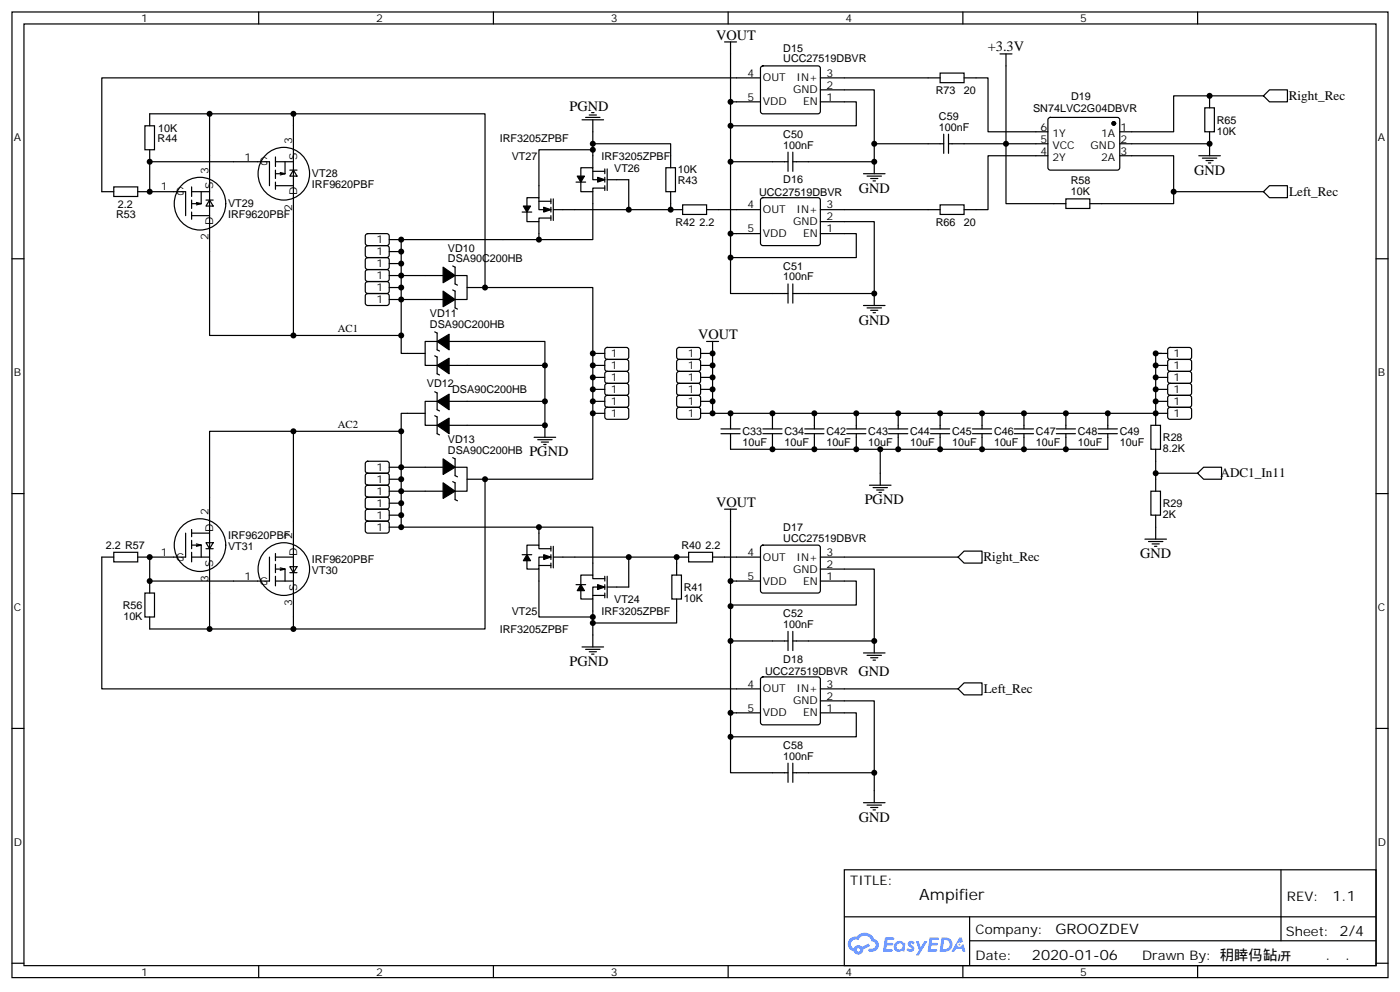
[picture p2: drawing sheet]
<svg xmlns="http://www.w3.org/2000/svg" width="412mm" height="292mm" viewBox="0 0 412 292" stroke-linecap="round" stroke-linejoin="round" font-family="sans-serif">
<g fill="none" stroke="#000" stroke-width=".35">
<path d="M3.5 3.5h405.4v284.4h-405.4zM7.1 7.1h398.2v277.2h-398.2zM76.2 3.5v3.6M145.3 3.5v3.6M214.5 3.5v3.6M283.6 3.5v3.6M352.8 3.5v3.6M3.5 76.2h3.6M405.3 76.2h3.6M3.5 145.3h3.6M405.3 145.3h3.6M3.5 214.5h3.6"/>
<path d="M405.3 214.5h3.6M248.7 256.1h156.6v28.2h-156.6zM377.3 256.1v20.9M248.7 270h156.5M285.6 277h119.6M285.6 270v14.1M3.5 283.6h3.6M76.2 284.3v3.6M145.3 284.3v3.6M214.5 284.3v3.6M283.6 284.3v3.6M352.8 284.3v3.6"/>
<path d="M405.3 283.6h3.6"/>
</g>
<g fill="#5487ff">
<path d="M267.7 277.3a1.22 1.22 0 0 1 1.7 .3l-.4 .5a.47 .47 0 0 0-.3-.4 .47 .47 0 0 0-.5 .2l.1 .3a1.14 1.14 0 0 1 .8 1.7 1.14 1.14 0 0 1-1.9 0l-.2-.2 .5-.5 .7 .4a.29 .29 0 0 0 .3-.3 .29 .29 0 0 0-.2-.3 1.04 1.04 0 0 1-.6-1.7z"/>
<path d="M260.7 276h2.4l.3 .2-.2 .5-1.8 .1-.1 .8h1.5l.3 .4-.3 .4h-1.6l-.2 1.1h1.7l.2 .3-.2 .3-2.6 .1z"/>
<path d="M273.8 276h2.4l.3 .2-.1 .5-1.8 .1-.2 .8h1.6l.3 .4-.4 .4h-1.6l-.1 1.1h1.7l.2 .3-.2 .3-2.6 .1z"/>
<path d="M282.6 276.1h.7l.3 1.2-.6 .3a.69 .69 0 0 0-1 .3 .69 .69 0 0 0 .4 1 .69 .69 0 0 0 .9-.7l.5-.2 .6 2.2h-.8l-.2-.9h-1.8l-.5 .9h-.8z"/>
<path d="M269.8 277.1h.8l.6 1.8 1.1-1.8h.9l-2.6 4.2h-.8l.9-1.5z"/>
<path d="M277.4 276.1l-.6 4.1h1.3a2.11 2.11 0 0 0 2.5-2.1 2.11 2.11 0 0 0-2.5-2zM278.1 276.8a1.39 1.39 0 0 1 1.7 1.4 1.39 1.39 0 0 1-1.8 1.3h-.3z"/>
<path d="M263.7 277.7a1.54 1.54 0 0 0-.1 2.1 1.54 1.54 0 0 0 2.2 .2l.6 .2 .3-2.3-.2-.2-.4-.1a1.49 1.49 0 0 0-2.4 .1zM264 278.7a.94 .94 0 0 1 1.8 0 .94 .94 0 0 1-1.8 0z"/>
<path d="M250.4 276.4a2.18 2.18 0 0 0 1.1 3.7 1.44 1.44 0 0 0 1.6 1 1.44 1.44 0 0 0 1.2-1.5l2-1-.5-.8-1.9 1a1.47 1.47 0 0 0-2.4 .4 1.39 1.39 0 0 1-.7-1.9 1.39 1.39 0 0 1 2-.5 2.12 2.12 0 0 1 2.2-1.3 2.12 2.12 0 0 1 1.9 1.7 1.14 1.14 0 0 1 1.1 1.4 1.14 1.14 0 0 1-1.7 .8 .43 .43 0 0 0-.5 .3 .43 .43 0 0 0 .4 .5 1.98 1.98 0 0 0 2.5-1.2 1.98 1.98 0 0 0-1.2-2.5 3.1 3.1 0 0 0-5.3-.7l-.9 .1zM252.3 279.7a.55 .55 0 0 1 1.1 0 .55 .55 0 0 1-1.1 0z"/>
<circle cx="282.6" cy="278.1" r=".26"/>
</g>
<g fill="none" stroke="#000" stroke-width=".35">
<path d="M213.4 12.3h3.6M215.2 12.3v17.7M224.2 19.6l.5-.2h16.2l.5 .2 .3 .5v12.7l-.3 .5-.5 .2h-16.2l-.5-.2-.2-.5v-12.7zM294.6 15.9h3.5M296.3 15.9v44.1h17.7M42.7 37h2.8v7.1h-2.8zM61.7 33.5h-17.6v3.5M86.4 33.5v65.3M171.4 35.3h6.4M172.5 34.6h4.2M173.6 33.9h2.1M174.3 33.2h.7"/>
<path d="M174.6 35.3v14.1M215.2 37v31.8h8.8M224 22.9h-194v33.5h3.5M224 30h-8.8v7h37v-7h-10.5M241.7 26.5h15.8v21.1h-24M241.7 22.9h35.2M276.9 21.5h7.1v2.8h-7.1zM278 39.5v5.7M279.4 39.5v5.7M284 22.9h7v15.9h17.7M308.9 34.8l.5-.2h19.7l.5 .2 .2 .5v14.4l-.7 .4-20-.1-.4-.6v-14.1zM354.9 31.8h2.8v7h-2.8z"/>
<path d="M356.3 28.2v3.6M356.3 38.8v7.1M372.2 28.2h-26.5v10.6h-15.9M373.9 26.5h5.3v3.5h-5.3l-1.7-1.8zM33.5 55h7.1v2.9h-7.1zM40.6 56.4h14.1v7.1M44.1 44.1v3.5M53.9 54.1a7.6 7.6 0 0 1 10.5 .6 7.6 7.6 0 0 1 0 10.5 7.6 7.6 0 0 1-10.5 .6 7.9 7.9 0 0 1 0-11.7zM56.4 55v2.9M56.4 58.9v2.5M56.4 56.4h5.3M57.9 59.6l1.4 .4h-2.9"/>
<path d="M59.3 56.4v3.6l-1.4 .3M60.7 58.9h2.1M61.7 58.9l1.1 1.8h-2.1zM78.6 45.3a7.6 7.6 0 0 1 10.5 .6 7.6 7.6 0 0 1 0 10.5 7.6 7.6 0 0 1-10.5 .6 7.9 7.9 0 0 1 0-11.7zM79.4 54.7v-7.1h-35.3v8.8M81.1 46.2v2.8M81.1 50.1v2.5M81.1 53.6v2.1M81.1 47.6h5.3M81.1 54.7h5.3M82.5 50.8l1.5 .4h-2.9M84 47.6v3.6l-1.5 .3"/>
<path d="M85.4 50.1h2.1M86.4 50.1l1.1 1.8h-2.1zM158.7 59.3h3.6M162.3 58.6v1.4M163 58.6v6.3M169.7 53.6h2.8M171.1 53.6v2.8h3.5v-1h3.6M171.1 51.9v-2.5h3.5v3.5h3.6M174.6 56.4v14.2h-56.4v17.6h12.3M174.6 42.3h23v7.1M174.6 44.1h-15.9v14.1M174.6 50.4h3.6"/>
<path d="M178.2 49.7v1.5M178.2 52.2v1.4M178.2 54.7v1.4M178.9 52.9h6.3v8.8h12.4M178.9 49.7v6.4M196.1 49.4h2.9v7h-2.9zM197.6 56.4v5.3M215.2 47.6h16.9M224.2 58.4l.5-.2h16.2l.5 .2 .3 .5v12.7l-.3 .5-.5 .2h-16.2l-.5-.2-.2-.5v-12.7zM232.1 44.8v5.6M233.5 44.8v5.6M254.4 51.2h6.3"/>
<path d="M255.4 51.9h4.2M256.5 52.6h2.1M257.2 53.3h.7M257.5 47.6v3.6M257.5 42.3h20.5M279.4 42.3h29.3M308.7 45.9h-17.7v15.8h-7M314 58.6h7v2.8h-7zM329.8 42.3h26.5M329.8 45.9h15.9v10.5h26.5M345.7 56.4v3.6h-24.7M353.1 45.9h6.4"/>
<path d="M354.2 46.6h4.2M355.2 47.3h2.2M356 48h.7M373.9 54.7h5.3v3.5h-5.3l-1.7-1.8zM56.4 62.4v2.2M56.4 63.5h5.3M107.8 79.6l.5-.2h5.9l.5 .7-.1 2.4-.7 .4-5.9-.1-.4-.6v-2.1zM107.8 72.5l.5-.2 5.9 .1 .5 .6-.1 2.4-.7 .4h-5.9l-.4-.7v-2.1zM107.8 69l.5-.2h5.9l.5 .7-.1 2.4-.7 .4h-5.9l-.4-.7v-2.1zM107.8 76.1l.5-.3 5.9 .1 .5 .7-.1 2.3-.7 .5-5.9-.1-.4-.6v-2.1zM114.7 74.1h3.5M114.7 70.6h3.5"/>
<path d="M114.7 77.6h3.5M133.3 78.3l.8 .4v4.9l.7 .4M153.8 62.4h2.8M155.2 62.4v2.9h3.5v-1.1h3.6M155.2 60.7v-2.5h3.5v3.5h3.6M158.7 65.3v5.3M162.3 61v1.4M162.3 63.5v1.4M163 61.7h22.2M197.6 61.7h3.5M201.1 60.3h7v2.8h-7zM208.1 61.7h15.9"/>
<path d="M215.2 68.8v7h37v-7h-10.5M215.2 75.8v10.6h16.9M241.7 65.3h15.8v21.1h-24M241.7 61.7h35.2M276.9 60.3h7.1v2.8h-7.1zM107.8 86.6l.5-.2 5.9 .1 .5 .6-.1 2.4-.7 .5-5.9-.1-.4-.6v-2.2zM107.8 83.1l.5-.2 5.9 .1 .5 .6-.1 2.4-.7 .4h-5.9l-.4-.7v-2.1zM114.7 88.2h3.5v15.9h7M114.7 81.1h15.8M114.7 84.7h3.5M118.2 98.8h-56.5v-65.3h81.2v51.2h31.7v56.4h-31.7M128.1 97.7l.7 .4v4.9l.7 .4"/>
<path d="M133.3 85.4l.8 .3v5l.7 .3M134.1 81.1h3.5v7.1h-3.5M137.6 84.7h5.3M232.1 83.6v5.7M233.5 83.6v5.7M254.4 90h6.3M255.4 90.7h4.2M256.5 91.4h2.1M257.2 92.1h.7M257.5 86.4v3.6M128.1 104.8l.7 .3v5l.7 .3M128.1 115.4l.7 .3v4.9l.7 .4"/>
<path d="M128.8 118.2h-3.6v7h3.6M128.8 100.5h-3.6v7.1h3.6M132.3 100.5h28.2v7.1h-28.2M160.5 107.6v10.6h-28.2M160.5 118.2v7h-28.2M174.6 118.2h3.6M174.6 104.1h3.6M174.6 107.6h3.6M174.6 111.1h3.6M174.6 114.7h3.6M178.4 102.5l.5-.2 5.9 .1 .4 .6-.1 2.4-.6 .4h-5.9l-.4-.7v-2.1zM178.4 106l.5-.2 5.9 .1 .4 .6-.1 2.4-.6 .5-5.9-.1-.4-.6v-2.2z"/>
<path d="M178.4 109.6l.5-.2h5.9l.4 .7-.1 2.4-.6 .4-5.9-.1-.4-.6v-2.1zM178.4 113.1l.5-.2h5.9l.4 .7-.1 2.4-.6 .4h-5.9l-.4-.7v-2.1zM178.4 116.6l.5-.2 5.9 .1 .4 .6-.1 2.4-.6 .4h-5.9l-.4-.7v-2.1zM199.6 116.6l.4-.2 5.9 .1 .5 .6-.1 2.4-.6 .4h-5.9l-.5-.7v-2.1zM199.6 113.1l.4-.2h5.9l.5 .7-.1 2.4-.6 .4h-5.9l-.5-.7v-2.1zM199.6 109.6l.4-.2h5.9l.5 .7-.1 2.4-.6 .4-5.9-.1-.5-.6v-2.1zM199.6 106l.4-.2 5.9 .1 .5 .6-.1 2.4-.6 .5-5.9-.1-.5-.6v-2.2zM199.6 102.5l.4-.2 5.9 .1 .5 .6-.1 2.4-.6 .4h-5.9l-.5-.7v-2.1zM206.4 118.2h3.5M206.4 104.1h3.5M206.4 107.6h3.5M206.4 111.1h3.5"/>
<path d="M206.4 114.7h3.5M208.1 100.5h3.6M209.9 104.1v17.6h130.5M209.9 100.5v3.6M340.4 118.2h3.6M340.4 104.1h3.6M340.4 107.6h3.6M340.4 111.1h3.6M340.4 114.7h3.6M342.2 104.1h-1.8v17.6M344.2 116.6l.5-.2 5.9 .1 .4 .6-.1 2.4-.6 .4h-5.9l-.4-.7v-2.1zM344.2 113.1l.5-.2h5.9l.4 .7-.1 2.4-.6 .4h-5.9l-.4-.7v-2.1z"/>
<path d="M344.2 109.6l.5-.2h5.9l.4 .7-.1 2.4-.6 .4-5.9-.1-.4-.6v-2.1zM344.2 106l.5-.2 5.9 .1 .4 .6-.1 2.4-.6 .5-5.9-.1-.4-.6v-2.2zM344.2 102.5l.5-.2 5.9 .1 .4 .6-.1 2.4-.6 .4h-5.9l-.4-.7v-2.1zM86.4 127v58.2M107.8 139.6l.5-.3 5.9 .1 .5 .7-.1 2.3-.7 .5-5.9-.1-.4-.6v-2.1zM107.8 136l.5-.2 5.9 .1 .5 .6-.1 2.4-.7 .4h-5.9l-.4-.7v-2.1zM118.2 127h-56.5v58.2h81.2v-44.1M125.2 121.7h-7v15.9h-3.5M128.1 122.4l.7 .4v4.9l.7 .4M130.5 137.6h-12.3v17.6M133.3 134.8l.8 .3v5l.7 .3M134.1 137.6h3.5v7h-3.5"/>
<path d="M157.3 128.8h6.4M158.4 129.5h4.2M159.5 130.2h2.1M160.2 130.9h.7M160.5 125.2v3.6M174.6 121.7h3.6M178.4 120.2l.5-.3 5.9 .1 .4 .6-.1 2.4-.6 .5-5.9-.1-.4-.6v-2.2zM199.6 120.2l.4-.3 5.9 .1 .5 .6-.1 2.4-.6 .5-5.9-.1-.5-.6v-2.2zM206.4 121.7h3.5M212.4 127.7h5.6M212.4 126.3h5.6M215.2 121.7v4.6"/>
<path d="M215.2 127.7v4.6h111.1v-4.6M224.7 127.7h5.7M224.7 126.3h5.7M227.5 121.7v4.6M227.5 127.7v4.6M237.1 127.7h5.6M237.1 126.3h5.6M239.9 121.7v4.6M239.9 127.7v4.6M249.4 127.7h5.7M249.4 126.3h5.7M252.2 121.7v4.6"/>
<path d="M252.2 127.7v4.6M259.3 132.3v10.6M261.8 127.7h5.6M261.8 126.3h5.6M264.6 121.7v4.6M264.6 127.7v4.6M274.1 127.7h5.7M274.1 126.3h5.7M276.9 121.7v4.6M276.9 127.7v4.6M286.5 127.7h5.6M286.5 126.3h5.6"/>
<path d="M289.3 121.7v4.6M289.3 127.7v4.6M298.8 127.7h5.6M298.8 126.3h5.6M301.6 121.7v4.6M301.6 127.7v4.6M311.1 127.7h5.7M311.1 126.3h5.7M314 121.7v4.6M314 127.7v4.6M323.5 127.7h5.6M323.5 126.3h5.6"/>
<path d="M326.3 121.7v4.6M339 125.2h2.8v7.1h-2.8zM340.4 132.3v12.3M340.4 121.7h3.6M340.4 121.7v3.5M340.4 139.3h12.4M344.2 120.2l.5-.3 5.9 .1 .4 .6-.1 2.4-.6 .5-5.9-.1-.4-.6v-2.2zM354.5 137.6h5.3v3.5h-5.3l-1.7-1.8zM53.9 154.7a7.6 7.6 0 0 1 10.5 .6 7.6 7.6 0 0 1 0 10.5 7.6 7.6 0 0 1-10.5 .6 7.9 7.9 0 0 1 0-11.7zM54.7 157v7h-14.1M56.4 155.9v2.1M56.4 159.1v2.5"/>
<path d="M56.4 157h5.3M60.7 159.8h2.1l-1.1 1.8zM107.8 153.7l.5-.2h5.9l.5 .7-.1 2.4-.7 .4-5.9-.1-.4-.6v-2.1zM107.8 146.6l.5-.2 5.9 .1 .5 .6-.1 2.4-.7 .4h-5.9l-.4-.7v-2.1zM107.8 150.1l.5-.2 5.9 .1 .5 .6-.1 2.4-.7 .5-5.9-.1-.4-.6v-2.2zM107.8 143.1l.5-.2h5.9l.5 .7-.1 2.4-.7 .4-5.9-.1-.4-.6v-2.1zM114.7 155.2h3.5M114.7 148.2h3.5M114.7 151.7h3.5M114.7 141.1h3.5M114.7 144.6h15.8M118.2 155.2h56.4v14.1"/>
<path d="M133.3 141.8l.8 .4v4.9l.7 .4M137.6 141.1h5.3M158.7 155.2v5.3M213.4 149.9h3.6M215.2 149.9v21.2M256.1 142.9h6.4M257.2 143.6h4.2M258.2 144.3h2.1M258.9 145h.7M337.3 158.7h6.3M338.3 159.5h4.2M339 144.6h2.8v7.1h-2.8z"/>
<path d="M340.4 151.7v7M33.5 162.6h7.1v2.9h-7.1zM33.5 164h-3.5v38.8h194M42.7 174.6h2.8v7.1h-2.8zM44.1 164v7.1h35.3v-7.1M44.1 171.1v3.5M56.4 160.5h2.9l-1.4 .4M56.4 164h5.3M56.4 162.6v2.9M57.9 160.2l1.4 .3v3.5M60.7 161.6h2.1M78.6 161.7a7.6 7.6 0 0 1 10.5 .6 7.6 7.6 0 0 1 0 10.5 7.6 7.6 0 0 1-10.5 .6 7.9 7.9 0 0 1 0-11.7z"/>
<path d="M81.1 167.6h2.9l-1.5 .3M81.1 164h5.3M81.1 163v2.1M81.1 166.2v2.4M81.1 169.7v2.8M81.1 171.1h5.3M82.5 167.2l1.5 .4v3.5M85.4 166.9h2.1l-1.1 1.7zM85.4 168.6h2.1M153.8 163.3h2.8M158.7 167.6v14.1h15.9M158.7 166.5h3.6"/>
<path d="M162.3 161.6h-3.6v-1.1h-3.5v2.8M162.3 164h-3.6v3.6h-3.5v-2.5M162.3 160.9v1.4M162.3 163.3v1.4M162.3 165.8v1.4M163 164h22.2M163 160.9v6.3M169.7 172.2h2.8M174.6 176.4v14.1M174.6 175.3h3.6M178.2 170.4h-3.6v-1.1h-3.5v2.9M178.2 172.9h-3.6v3.5h-3.5v-2.5"/>
<path d="M178.2 169.7v1.4M178.2 172.2v1.4M178.2 174.6v1.4M178.9 169.7v6.3M197.9 169.3h2.8v7.1h-2.8zM199.3 164h-14.1v8.9h-6.3M199.3 176.4v7h-24.7M199.3 164v5.3M199.3 164h3.5M202.8 162.6h7.1v2.9h-7.1zM209.9 164h14.1M224 171.1h-8.8v38.8h8.8"/>
<path d="M224.2 160.7l.5-.2h16.2l.5 .2 .3 .5v12.7l-.3 .5-.5 .2h-16.2l-.5-.2-.2-.5v-12.7zM241.7 171.1h10.5v7.1h-37v.3M241.7 167.6h15.8v21.1h-24M241.7 164h40.5M282.2 164l1.8-1.7h5.3v3.5h-5.3zM339.4 160.2h2.1M340.1 160.9h.7M44.1 181.7v3.5h17.6M171.4 190.5h6.4M172.5 191.2h4.2M173.6 191.9h2.1M174.3 192.6h.7"/>
<path d="M215.2 188.7h16.9M224.2 199.5l.5-.2h16.2l.5 .2 .3 .5v12.7l-.3 .5-.5 .2h-16.2l-.5-.2-.2-.5v-12.7zM232.1 185.9v5.7M233.5 185.9v5.7M254.4 192.3h6.3M255.4 193h4.2M256.5 193.7h2.1M257.2 194.4h.7M257.5 188.7v3.6M215.2 209.9v7.1h37v-7.1h-10.5M215.2 217v10.5h16.9M241.7 206.4h15.8v30"/>
<path d="M241.7 202.8h40.5M282.2 202.8l1.8-1.7h5.3v3.5h-5.3zM232.1 224.7v5.7M233.5 224.7v5.7M233.5 227.5h24M254.4 236.4h6.3M255.4 237.1h4.2M256.5 237.8h2.1M257.2 238.5h.7"/>
</g>
<g fill="#000" stroke="#000" stroke-width=".35">
<path d="M170 51.9h2.2l-1.1 1.7zM176 52.2l2.2 .7-2.2 .7zM154.2 60.7h2.1l-1.1 1.7zM160.2 61l2.1 .7-2.1 .7zM130.5 78.7l3.6 2.4-3.6 2.2zM130.5 85.7l3.6 2.5-3.6 2.1zM128.8 100.5l3.5-2.1v4.6zM128.8 118.2l3.5-2.1v4.5zM128.8 107.6l3.5-2.1v4.6zM130.5 135.1l3.6 2.5-3.6 2.1zM128.8 125.2l3.5-2.1v4.6zM130.5 142.2l3.6 2.4-3.6 2.2z"/>
<path d="M155.2 163.3l1.1 1.8h-2.1zM160.2 163.3l2.1 .7-2.1 .7zM171.1 172.2l1.1 1.7h-2.2zM176 172.2l2.2 .7-2.2 .7z"/>
<circle cx="328.1" cy="36.3" r=".53"/>
</g>
<g fill="#000">
<circle cx="61.7" cy="33.5" r=".88"/>
<circle cx="86.4" cy="33.5" r=".88"/>
<circle cx="215.2" cy="30" r=".88"/>
<circle cx="215.2" cy="37" r=".88"/>
<circle cx="356.3" cy="28.2" r=".88"/>
<circle cx="44.1" cy="47.6" r=".88"/>
<circle cx="44.1" cy="56.4" r=".88"/>
<circle cx="174.6" cy="44.1" r=".88"/>
<circle cx="174.6" cy="42.3" r=".88"/>
<circle cx="215.2" cy="47.6" r=".88"/>
<circle cx="257.5" cy="47.6" r=".88"/>
<circle cx="257.5" cy="42.3" r=".88"/>
<circle cx="296.3" cy="42.3" r=".88"/>
<circle cx="345.7" cy="56.4" r=".88"/>
<circle cx="356.3" cy="42.3" r=".88"/>
<circle cx="118.2" cy="74.1" r=".88"/>
<circle cx="118.2" cy="77.6" r=".88"/>
<circle cx="118.2" cy="70.6" r=".88"/>
<circle cx="158.8" cy="70.6" r=".88"/>
<circle cx="185.2" cy="61.7" r=".88"/>
<circle cx="197.6" cy="61.7" r=".88"/>
<circle cx="215.2" cy="75.8" r=".88"/>
<circle cx="215.2" cy="68.8" r=".88"/>
<circle cx="86.4" cy="98.8" r=".88"/>
<circle cx="118.2" cy="98.8" r=".88"/>
<circle cx="118.2" cy="84.7" r=".88"/>
<circle cx="118.2" cy="81.1" r=".88"/>
<circle cx="118.2" cy="88.2" r=".88"/>
<circle cx="142.9" cy="84.7" r=".88"/>
<circle cx="257.5" cy="86.4" r=".88"/>
<circle cx="160.5" cy="118.2" r=".88"/>
<circle cx="160.5" cy="107.6" r=".88"/>
<circle cx="174.6" cy="107.6" r=".88"/>
<circle cx="174.6" cy="104.1" r=".88"/>
<circle cx="174.6" cy="114.7" r=".88"/>
<circle cx="174.6" cy="111.1" r=".88"/>
<circle cx="174.6" cy="118.2" r=".88"/>
<circle cx="209.9" cy="104.1" r=".88"/>
<circle cx="209.9" cy="107.6" r=".88"/>
<circle cx="209.9" cy="114.7" r=".88"/>
<circle cx="209.9" cy="118.2" r=".88"/>
<circle cx="209.9" cy="111.1" r=".88"/>
<circle cx="340.4" cy="104.1" r=".88"/>
<circle cx="340.4" cy="107.6" r=".88"/>
<circle cx="340.4" cy="111.1" r=".88"/>
<circle cx="340.4" cy="118.2" r=".88"/>
<circle cx="340.4" cy="114.7" r=".88"/>
<circle cx="86.4" cy="127" r=".88"/>
<circle cx="118.2" cy="127" r=".88"/>
<circle cx="118.2" cy="137.6" r=".88"/>
<circle cx="160.5" cy="125.2" r=".88"/>
<circle cx="174.6" cy="121.7" r=".88"/>
<circle cx="209.9" cy="121.7" r=".88"/>
<circle cx="215.2" cy="121.7" r=".88"/>
<circle cx="227.5" cy="121.7" r=".88"/>
<circle cx="227.5" cy="132.3" r=".88"/>
<circle cx="239.9" cy="121.7" r=".88"/>
<circle cx="239.9" cy="132.3" r=".88"/>
<circle cx="252.2" cy="121.7" r=".88"/>
<circle cx="252.2" cy="132.3" r=".88"/>
<circle cx="259.3" cy="132.3" r=".88"/>
<circle cx="264.6" cy="121.7" r=".88"/>
<circle cx="264.6" cy="132.3" r=".88"/>
<circle cx="276.9" cy="132.3" r=".88"/>
<circle cx="276.9" cy="121.7" r=".88"/>
<circle cx="289.3" cy="132.3" r=".88"/>
<circle cx="289.3" cy="121.7" r=".88"/>
<circle cx="301.6" cy="121.7" r=".88"/>
<circle cx="301.6" cy="132.3" r=".88"/>
<circle cx="314" cy="132.3" r=".88"/>
<circle cx="314" cy="121.7" r=".88"/>
<circle cx="326.3" cy="121.7" r=".88"/>
<circle cx="340.4" cy="139.3" r=".88"/>
<circle cx="340.4" cy="121.7" r=".88"/>
<circle cx="118.2" cy="141.1" r=".88"/>
<circle cx="118.2" cy="144.6" r=".88"/>
<circle cx="118.2" cy="151.7" r=".88"/>
<circle cx="118.2" cy="155.2" r=".88"/>
<circle cx="118.2" cy="148.2" r=".88"/>
<circle cx="142.9" cy="141.1" r=".88"/>
<circle cx="158.8" cy="155.2" r=".88"/>
<circle cx="44.1" cy="171.1" r=".88"/>
<circle cx="44.1" cy="164" r=".88"/>
<circle cx="185.2" cy="164" r=".88"/>
<circle cx="199.3" cy="164" r=".88"/>
<circle cx="215.2" cy="178.5" r=".88"/>
<circle cx="215.2" cy="171.1" r=".88"/>
<circle cx="61.7" cy="185.2" r=".88"/>
<circle cx="86.4" cy="185.2" r=".88"/>
<circle cx="174.6" cy="183.4" r=".88"/>
<circle cx="174.6" cy="181.7" r=".88"/>
<circle cx="215.2" cy="188.7" r=".88"/>
<circle cx="257.5" cy="188.7" r=".88"/>
<circle cx="215.2" cy="217" r=".88"/>
<circle cx="215.2" cy="209.9" r=".88"/>
<circle cx="257.5" cy="227.5" r=".88"/>
</g>
<text font-size="4.6" x="270.8" y="265.1">Ampifier</text>
<g font-size="4.2">
<text x="211" y="11.6">VOUT</text>
<text x="291" y="14.9">+3.3V</text>
<text x="167.7" y="32.8">PGND</text>
<text x="351.7" y="51.5">GND</text>
<text x="252.9" y="56.8">GND</text>
<text x="252.9" y="95.6">GND</text>
<text x="205.7" y="99.8">VOUT</text>
<text x="155.9" y="134.4">PGND</text>
<text x="211" y="149.2">VOUT</text>
<text x="254.7" y="148.5">PGND</text>
<text x="335.8" y="164.4">GND</text>
<text x="167.7" y="196.1">PGND</text>
<text x="252.9" y="199">GND</text>
<text x="252.9" y="242">GND</text>
<text x="392.5" y="265.4">1.1</text>
<text x="310.9" y="274.9">GROOZDEV</text>
<text x="304" y="282.7">2020-01-06</text>
<text x="390.5" y="282.7">.</text>
<text x="396.2" y="282.7">.</text>
</g>
<g font-size="3.9">
<text x="379.7" y="29.5">Right_Rec</text>
<text x="379.8" y="57.7">Left_Rec</text>
<text x="359.5" y="140.6">ADC1_In11</text>
<text x="289.7" y="165.3">Right_Rec</text>
<text x="289.8" y="204.1">Left_Rec</text>
<text x="250.5" y="260.7">TITLE:</text>
<text x="379.1" y="265.4">REV:</text>
<text x="287.4" y="274.9">Company:</text>
<text x="378.7" y="275.5">Sheet: 2/4</text>
<text x="287.4" y="282.6">Date:</text>
<text x="336.4" y="282.7">Drawn By: 䄴䁄㐷䍄㕃</text>
</g>
<g font-size="3.2">
<text x="41.6" y="6.5">1</text>
<text x="110.8" y="6.5">2</text>
<text x="179.9" y="6.5">3</text>
<text x="249.1" y="6.5">4</text>
<text x="318.2" y="6.5">5</text>
<text x="230.7" y="15.2">D15</text>
<text x="220.2" y="22.6">4</text>
<text x="224.7" y="24">OUT</text>
<text x="230.7" y="18.3">UCC27519DBVR</text>
<text x="234.6" y="24">IN+</text>
<text x="243.4" y="22.6">3</text>
<text x="220.2" y="29.6">5</text>
<text x="233.7" y="27.5">GND</text>
<text x="243.4" y="29.6">1</text>
<text x="243.4" y="26.1">2</text>
<text x="275.7" y="27.6">R73</text>
<text x="283.9" y="27.6">20</text>
<text x="315.5" y="29.4">D19</text>
<text x="224.7" y="31">VDD</text>
<text x="236.6" y="31">EN</text>
<text x="276.6" y="35.3">C59</text>
<text x="304.3" y="32.9">SN74LVC2G04DBVR</text>
<text x="4.1" y="41.6">A</text>
<text x="46.4" y="41.9">R44</text>
<text x="46.6" y="38.9">10K</text>
<text x="147.2" y="41.9">IRF3205ZPBF</text>
<text x="230.7" y="40.6">C50</text>
<text x="276.6" y="38.5">100nF</text>
<text x="306.5" y="42">5</text>
<text x="306.5" y="38.5">6</text>
<text x="310" y="40.2">1Y</text>
<text x="324.4" y="40.2">1A</text>
<text x="330" y="38.5">1</text>
<text x="330" y="42">2</text>
<text x="358.4" y="39.6">10K</text>
<text x="358.4" y="36.4">R65</text>
<text x="405.9" y="41.6">A</text>
<text x="72.1" y="47.3">1</text>
<text x="86.1" y="42.3" transform="rotate(-90 86.1 42.3)">3</text>
<text x="87.5" y="47" transform="rotate(-90 87.5 47)">S</text>
<text x="150.7" y="47.2">VT27</text>
<text x="177.2" y="47.2">IRF3205ZPBF</text>
<text x="230.7" y="43.7">100nF</text>
<text x="306.5" y="45.5">4</text>
<text x="310" y="47.3">2Y</text>
<text x="310" y="43.7">VCC</text>
<text x="321.3" y="43.7">GND</text>
<text x="324.4" y="47.3">2A</text>
<text x="330" y="45.5">3</text>
<text x="61.4" y="51.2" transform="rotate(-90 61.4 51.2)">3</text>
<text x="76.6" y="48.7">G</text>
<text x="91.9" y="52.2">VT28</text>
<text x="180.9" y="50.8">VT26</text>
<text x="199.7" y="51">10K</text>
<text x="230.7" y="54">D16</text>
<text x="47.4" y="56.1">1</text>
<text x="51.9" y="57.5">G</text>
<text x="62.8" y="55.8" transform="rotate(-90 62.8 55.8)">S</text>
<text x="87.5" y="57.5" transform="rotate(-90 87.5 57.5)">D</text>
<text x="91.9" y="55.4">IRF9620PBF</text>
<text x="199.7" y="54.3">R43</text>
<text x="223.6" y="57.6">UCC27519DBVR</text>
<text x="315.4" y="57.5">10K</text>
<text x="315.4" y="54.3">R58</text>
<text x="34.2" y="64.3">R53</text>
<text x="34.7" y="61.4">2.2</text>
<text x="67.2" y="64.2">IRF9620PBF</text>
<text x="67.2" y="61">VT29</text>
<text x="86.1" y="62" transform="rotate(-90 86.1 62)">2</text>
<text x="220.2" y="61.4">4</text>
<text x="224.7" y="62.8">OUT</text>
<text x="234.6" y="62.8">IN+</text>
<text x="243.4" y="64.9">2</text>
<text x="243.4" y="61.4">3</text>
<text x="61.4" y="70.8" transform="rotate(-90 61.4 70.8)">2</text>
<text x="62.8" y="66.3" transform="rotate(-90 62.8 66.3)">D</text>
<text x="110.9" y="71.6">1</text>
<text x="199" y="66.5">R42</text>
<text x="206" y="66.7">2.2</text>
<text x="220.2" y="68.4">5</text>
<text x="224.7" y="69.8">VDD</text>
<text x="233.7" y="66.3">GND</text>
<text x="236.6" y="69.8">EN</text>
<text x="243.4" y="68.4">1</text>
<text x="275.7" y="66.4">R66</text>
<text x="283.9" y="66.4">20</text>
<text x="110.9" y="75.1">1</text>
<text x="131.9" y="77.3">DSA90C200HB</text>
<text x="131.9" y="74.1">VD10</text>
<text x="110.9" y="82.2">1</text>
<text x="110.9" y="78.7">1</text>
<text x="230.7" y="82.5">100nF</text>
<text x="230.7" y="79.4">C51</text>
<text x="110.9" y="89.3">1</text>
<text x="110.9" y="85.7">1</text>
<text x="126.7" y="93.5">VD11</text>
<text x="99.5" y="97.9">AC1</text>
<text x="126.7" y="96.7">DSA90C200HB</text>
<text x="179.9" y="105.1">1</text>
<text x="202.6" y="105.1">1</text>
<text x="345.7" y="105.1">1</text>
<text x="4.1" y="110.8">B</text>
<text x="179.9" y="108.7">1</text>
<text x="179.9" y="112.2">1</text>
<text x="202.6" y="112.2">1</text>
<text x="202.6" y="108.7">1</text>
<text x="345.7" y="112.2">1</text>
<text x="345.7" y="108.7">1</text>
<text x="405.9" y="110.8">B</text>
<text x="125.7" y="114">VD12</text>
<text x="133.2" y="115.8">DSA90C200HB</text>
<text x="179.9" y="115.7">1</text>
<text x="179.9" y="119.2">1</text>
<text x="202.6" y="119.2">1</text>
<text x="202.6" y="115.7">1</text>
<text x="345.7" y="119.2">1</text>
<text x="345.7" y="115.7">1</text>
<text x="179.9" y="122.8">1</text>
<text x="202.6" y="122.8">1</text>
<text x="345.7" y="122.8">1</text>
<text x="99.5" y="126.1">AC2</text>
<text x="131.9" y="130.5">VD13</text>
<text x="218.7" y="131.3">10uF</text>
<text x="218.7" y="128.1">C33</text>
<text x="231.1" y="131.3">10uF</text>
<text x="231.1" y="128.1">C34</text>
<text x="243.4" y="131.3">10uF</text>
<text x="243.4" y="128.1">C42</text>
<text x="255.8" y="131.3">10uF</text>
<text x="255.8" y="128.1">C43</text>
<text x="268.1" y="131.3">10uF</text>
<text x="268.1" y="128.1">C44</text>
<text x="280.5" y="131.3">10uF</text>
<text x="280.5" y="128.1">C45</text>
<text x="292.8" y="131.3">10uF</text>
<text x="292.8" y="128.1">C46</text>
<text x="305.2" y="131.3">10uF</text>
<text x="305.2" y="128.1">C47</text>
<text x="317.5" y="131.3">10uF</text>
<text x="317.5" y="128.1">C48</text>
<text x="329.8" y="131.3">10uF</text>
<text x="329.8" y="128.1">C49</text>
<text x="342.6" y="129.8">R28</text>
<text x="131.9" y="133.7">DSA90C200HB</text>
<text x="342.5" y="133">8.2K</text>
<text x="110.9" y="142.2">1</text>
<text x="110.9" y="138.6">1</text>
<text x="110.9" y="149.2">1</text>
<text x="110.9" y="145.7">1</text>
<text x="342.5" y="149.3">R29</text>
<text x="61.4" y="151.7" transform="rotate(-90 61.4 151.7)">2</text>
<text x="110.9" y="152.8">1</text>
<text x="342.5" y="152.5">2K</text>
<text x="31.2" y="161.6">2.2 R57</text>
<text x="62.8" y="156.6" transform="rotate(-90 62.8 156.6)">D</text>
<text x="67.2" y="158.7">IRF9620PBF</text>
<text x="67.2" y="161.9">VT31</text>
<text x="86.1" y="158.7" transform="rotate(-90 86.1 158.7)">2</text>
<text x="110.9" y="156.3">1</text>
<text x="200.7" y="161.7">R40</text>
<text x="207.8" y="161.6">2.2</text>
<text x="230.7" y="159.5">UCC27519DBVR</text>
<text x="230.7" y="156.3">D17</text>
<text x="47.4" y="163.7">1</text>
<text x="51.9" y="165.1">G</text>
<text x="62.8" y="166.9" transform="rotate(-90 62.8 166.9)">S</text>
<text x="87.5" y="163.7" transform="rotate(-90 87.5 163.7)">D</text>
<text x="91.9" y="165.8">IRF9620PBF</text>
<text x="220.2" y="163.7">4</text>
<text x="224.7" y="165.1">OUT</text>
<text x="234.6" y="165.1">IN+</text>
<text x="243.4" y="167.2">2</text>
<text x="243.4" y="163.7">3</text>
<text x="61.4" y="171.3" transform="rotate(-90 61.4 171.3)">3</text>
<text x="72.1" y="170.7">1</text>
<text x="76.6" y="172.2">G</text>
<text x="87.5" y="173.9" transform="rotate(-90 87.5 173.9)">S</text>
<text x="91.9" y="169">VT30</text>
<text x="201.4" y="174">R41</text>
<text x="220.2" y="170.7">5</text>
<text x="224.7" y="172.2">VDD</text>
<text x="233.7" y="168.6">GND</text>
<text x="236.6" y="172.2">EN</text>
<text x="243.4" y="170.7">1</text>
<text x="4.1" y="179.9">C</text>
<text x="36.2" y="179.3">R56</text>
<text x="86.1" y="178.4" transform="rotate(-90 86.1 178.4)">3</text>
<text x="180.9" y="177.5">VT24</text>
<text x="201.4" y="177.2">10K</text>
<text x="405.9" y="179.9">C</text>
<text x="36.3" y="182.5">10K</text>
<text x="150.7" y="181.1">VT25</text>
<text x="177.2" y="181">IRF3205ZPBF</text>
<text x="230.7" y="184.9">100nF</text>
<text x="230.7" y="181.7">C52</text>
<text x="147.2" y="186.4">IRF3205ZPBF</text>
<text x="230.7" y="195.1">D18</text>
<text x="220.2" y="202.5">4</text>
<text x="224.7" y="203.9">OUT</text>
<text x="225.4" y="198.6">UCC27519DBVR</text>
<text x="234.6" y="203.9">IN+</text>
<text x="243.4" y="202.5">3</text>
<text x="220.2" y="209.5">5</text>
<text x="233.7" y="207.4">GND</text>
<text x="243.4" y="209.5">1</text>
<text x="243.4" y="206">2</text>
<text x="224.7" y="211">VDD</text>
<text x="236.6" y="211">EN</text>
<text x="230.7" y="220.5">C58</text>
<text x="230.7" y="223.7">100nF</text>
<text x="4.1" y="249.1">D</text>
<text x="405.9" y="249.1">D</text>
<text x="41.6" y="287.3">1</text>
<text x="110.8" y="287.3">2</text>
<text x="179.9" y="287.3">3</text>
<text x="249.1" y="287.3">4</text>
<text x="318.2" y="287.3">5</text>
</g>
</svg>
